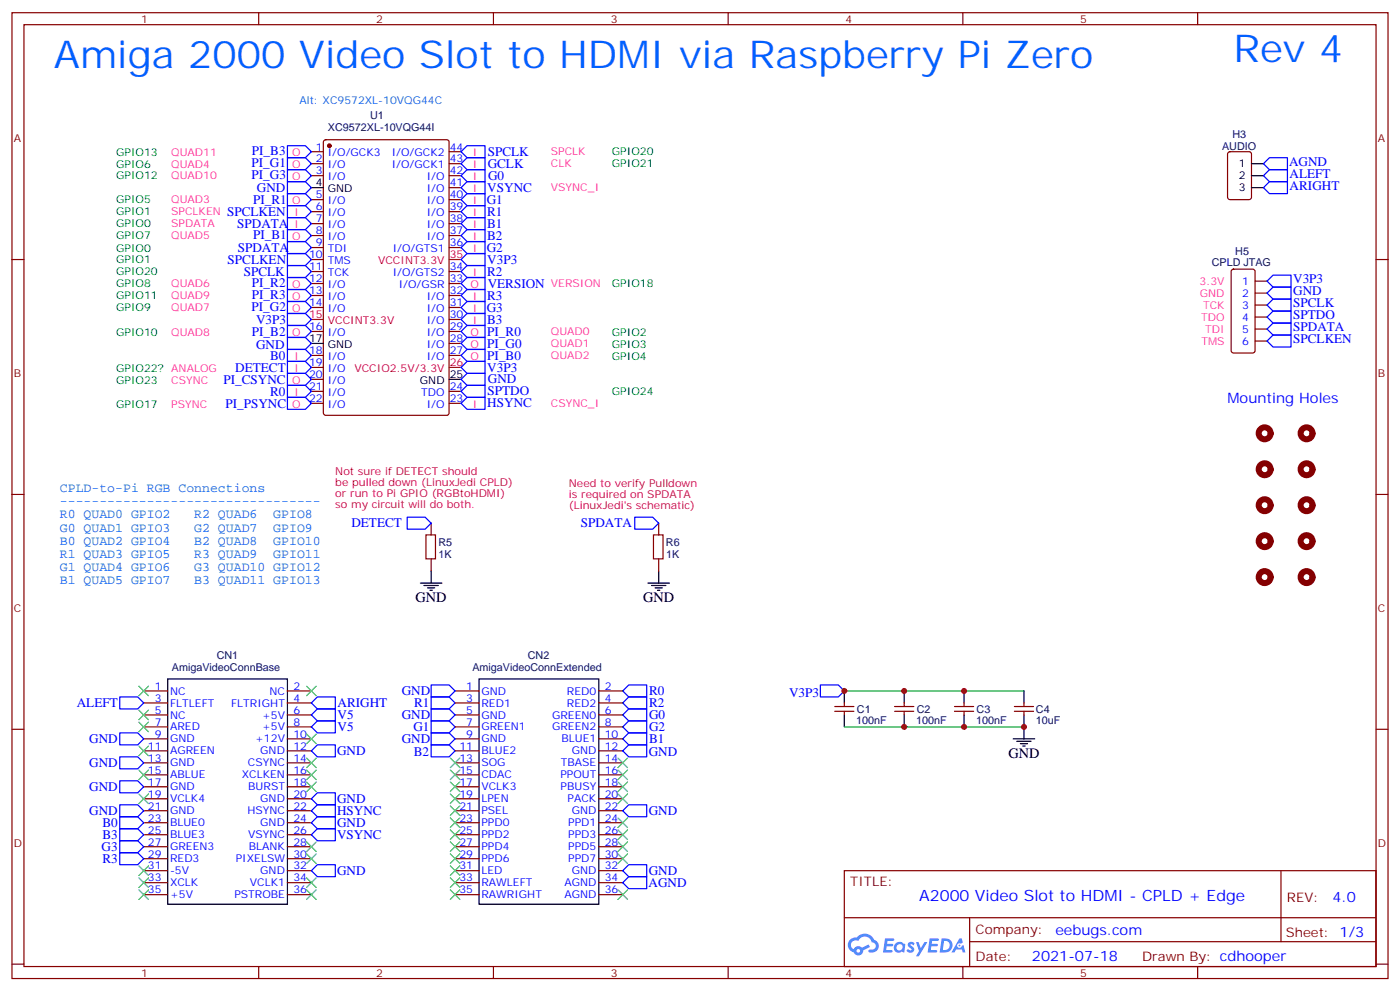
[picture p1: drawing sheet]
<svg xmlns="http://www.w3.org/2000/svg" width="412mm" height="292mm" viewBox="0 0 412 292" stroke-linecap="round" stroke-linejoin="round" font-family="sans-serif">
<g fill="none" stroke="#870000" stroke-width=".35">
<path d="M3.5 3.7h405.4v284.4h-405.4zM7.1 7.3h398.2v277.3h-398.2zM76.2 3.7v3.6M145.3 3.7v3.6M214.5 3.7v3.6M283.6 3.7v3.6M352.8 3.7v3.6M3.5 76.4h3.6M405.3 76.4h3.6M3.5 145.6h3.6M405.3 145.6h3.6M3.5 214.7h3.6"/>
<path d="M405.3 214.7h3.6M248.7 256.3h156.6v28.3h-156.6zM377.3 256.4v20.8M248.7 270.2h156.5M285.6 277.2h119.6M285.6 270.2v14.1M3.5 283.8h3.6M76.2 284.6v3.5M145.3 284.6v3.5M214.5 284.6v3.5M283.6 284.6v3.5M352.8 284.6v3.5"/>
<path d="M405.3 283.8h3.6"/>
</g>
<g fill="#5487ff">
<path d="M267.7 277.5a1.22 1.22 0 0 1 1.7 .3l-.4 .5a.47 .47 0 0 0-.3-.4 .47 .47 0 0 0-.5 .2l.1 .3a1.14 1.14 0 0 1 .8 1.7 1.14 1.14 0 0 1-1.9 0l-.2-.2 .5-.5 .7 .4a.29 .29 0 0 0 .3-.3 .29 .29 0 0 0-.2-.3 1.04 1.04 0 0 1-.6-1.7z"/>
<path d="M260.7 276.3h2.4l.3 .1-.2 .5-1.8 .1-.1 .9h1.5l.3 .3-.3 .4h-1.6l-.2 1.1h1.7l.2 .3-.2 .4h-2.6z"/>
<path d="M273.8 276.3h2.4l.3 .1-.1 .5-1.8 .1-.2 .9h1.6l.3 .3-.4 .4h-1.6l-.1 1.1h1.7l.2 .3-.2 .4h-2.6z"/>
<path d="M282.6 276.3h.7l.3 1.2-.6 .3a.69 .69 0 0 0-1 .3 .69 .69 0 0 0 .4 1 .69 .69 0 0 0 .9-.6l.5-.3 .6 2.2h-.8l-.2-.9h-1.8l-.5 .9h-.8z"/>
<path d="M269.8 277.3h.8l.6 1.9 1.1-1.9h.9l-2.6 4.2h-.8l.9-1.5z"/>
<path d="M277.4 276.3l-.6 4.1h1.3a2.11 2.11 0 0 0 2.5-2.1 2.11 2.11 0 0 0-2.5-2zM278.1 277a1.39 1.39 0 0 1 1.7 1.4 1.39 1.39 0 0 1-1.8 1.3h-.3z"/>
<path d="M263.7 277.9a1.54 1.54 0 0 0-.1 2.1 1.54 1.54 0 0 0 2.2 .2l.6 .2 .3-2.3-.2-.2-.4-.1a1.49 1.49 0 0 0-2.4 .1zM264 278.9a.94 .94 0 0 1 1.8 0 .94 .94 0 0 1-1.8 0z"/>
<path d="M250.4 276.6a2.18 2.18 0 0 0 1.1 3.8 1.44 1.44 0 0 0 1.6 .9 1.44 1.44 0 0 0 1.2-1.5l2-1-.5-.7-1.9 .9a1.47 1.47 0 0 0-2.4 .5 1.39 1.39 0 0 1-.7-2 1.39 1.39 0 0 1 2-.5 2.12 2.12 0 0 1 2.2-1.3 2.12 2.12 0 0 1 1.9 1.7 1.14 1.14 0 0 1 1.1 1.4 1.14 1.14 0 0 1-1.7 .8 .43 .43 0 0 0-.5 .3 .43 .43 0 0 0 .4 .5 1.98 1.98 0 0 0 2.5-1.2 1.98 1.98 0 0 0-1.2-2.5 3.1 3.1 0 0 0-5.3-.7l-.9 .1zM252.3 279.9a.55 .55 0 0 1 1.1 0 .55 .55 0 0 1-1.1 0z"/>
<circle cx="282.6" cy="278.4" r=".26"/>
</g>
<g fill="none" stroke="#000" stroke-width=".35">
<path d="M91.7 55.2h3.5M368.7 55.2h3.5M368.7 48.2h3.5M368.7 51.7h3.5M91.7 101.1h3.5M132.3 111.7h3.5M123.8 171.7h6.4M124.9 172.4h4.2M125.9 173.1h2.2M126.6 173.8h.8M127 168.1v3.6M190.9 171.7h6.3"/>
<path d="M191.9 172.4h4.2M193 173.1h2.1M193.7 173.8h.7M194 168.1v3.6M49.4 199.9h35.3v66.3h-35.3zM141.1 199.9h35.3v66.3h-35.3zM248.7 203.4v3.5M248.7 210.5v3.5M266.3 203.4v3.5M266.3 210.5v3.5M284 203.4v3.5M284 210.5v3.5"/>
<path d="M298.4 217.5h6.4M299.5 218.2h4.2M300.6 218.9h2.1M301.3 219.6h.7M301.6 203.4v3.5M301.6 210.5v7"/>
</g>
<g fill="none" stroke="#870000" stroke-width=".35">
<path d="M91.7 44.7h3.5M91.7 48.2h3.5M91.7 51.7h3.5M91.7 58.8h3.5M95.5 41.3l.5-.2h35.6l.6 .5 .1 80-.5 .6-35.8 .1-.7-.5-.1-80zM132.3 44.7h3.5M132.3 48.2h3.5M132.3 51.7h3.5M132.3 58.8h3.5M132.3 55.2h3.5M361.8 44.9l.5-.2h5.6l.7 .4 .1 13-.5 .6-5.9 .1-.6-.5-.1-12.9zM91.7 62.3h3.5"/>
<path d="M91.7 65.8h3.5M91.7 69.4h3.5M91.7 72.9h3.5M91.7 76.4h3.5M91.7 79.9h3.5M132.3 62.3h3.5M132.3 65.8h3.5M132.3 69.4h3.5M132.3 72.9h3.5M132.3 79.9h3.5M362.9 79.4l.5-.2h5.6l.7 .5v23.5l-.5 .7h-5.8l-.7-.4v-23.6zM91.7 83.5h3.5"/>
<path d="M91.7 87h3.5M91.7 90.5h3.5M91.7 97.6h3.5M132.3 83.5h3.5M132.3 87h3.5M132.3 90.5h3.5M132.3 97.6h3.5M132.3 94.1h3.5M369.7 82.8h3.5M369.7 86.3h3.5M369.7 89.8h3.5M369.7 93.3h3.5"/>
<path d="M369.7 96.9h3.5M91.7 104.6h3.5M91.7 108.2h3.5M91.7 111.7h3.5M91.7 115.2h3.5M91.7 118.7h3.5M132.3 104.6h3.5M132.3 115.2h3.5M132.3 118.7h3.5M132.3 101.1h3.5M369.7 100.4h3.5M125.5 157.5h2.8v7h-2.8z"/>
<path d="M127 154v3.6M192.5 157.5h2.8v7h-2.8zM194 154v3.6M127 164.6v3.5M194 164.6v3.5M42.3 203.4h7.1M42.3 206.9h7.1M42.3 210.5h7.1M42.3 214h7.1M42.3 217.5h7.1M84.7 203.4h7M84.7 206.9h7"/>
<path d="M84.7 210.5h7M84.7 214h7M84.7 217.5h7M134.1 203.4h7M134.1 206.9h7M134.1 210.5h7M134.1 214h7M134.1 217.5h7M176.4 203.4h7M176.4 206.9h7M176.4 210.5h7M176.4 214h7"/>
<path d="M176.4 217.5h7M245.9 209.4h5.6M245.9 208h5.6M248.7 206.9v1.1M248.7 209.4v1.1M263.5 209.4h5.7M263.5 208h5.7M266.3 206.9v1.1M266.3 209.4v1.1M281.2 209.4h5.6M281.2 208h5.6M284 206.9v1.1"/>
<path d="M284 209.4v1.1M298.8 209.4h5.6M298.8 208h5.6M301.6 206.9v1.1M301.6 209.4v1.1M42.3 221.1h7.1M42.3 224.6h7.1M42.3 228.1h7.1M42.3 231.6h7.1M42.3 235.2h7.1M42.3 238.7h7.1M84.7 221.1h7"/>
<path d="M84.7 224.6h7M84.7 228.1h7M84.7 231.6h7M84.7 235.2h7M84.7 238.7h7M134.1 221.1h7M134.1 224.6h7M134.1 228.1h7M134.1 231.6h7M134.1 235.2h7M134.1 238.7h7M176.4 221.1h7"/>
<path d="M176.4 224.6h7M176.4 228.1h7M176.4 231.6h7M176.4 235.2h7M176.4 238.7h7M42.3 242.2h7.1M42.3 245.7h7.1M42.3 249.3h7.1M42.3 252.8h7.1M42.3 256.3h7.1M42.3 259.9h7.1M84.7 242.2h7"/>
<path d="M84.7 245.7h7M84.7 249.3h7M84.7 252.8h7M84.7 256.3h7M84.7 259.9h7M134.1 242.2h7M134.1 245.7h7M134.1 249.3h7M134.1 252.8h7M134.1 256.3h7M134.1 259.9h7M176.4 242.2h7"/>
<path d="M176.4 245.7h7M176.4 249.3h7M176.4 252.8h7M176.4 256.3h7M176.4 259.9h7M42.3 263.4h7.1M84.7 263.4h7M134.1 263.4h7M176.4 263.4h7"/>
</g>
<g fill="none" stroke="#00f" stroke-width=".35">
<path d="M84.7 42.9h5.3l1.7 1.8-1.7 1.7h-5.3zM84.7 46.4h5.3l1.7 1.8-1.7 1.8h-5.3zM84.7 50h5.3l1.7 1.7-1.7 1.8h-5.3zM84.7 53.5h5.3l1.7 1.7-1.7 1.8h-5.3zM84.7 57h5.3l1.7 1.8-1.7 1.7h-5.3zM135.8 44.7l1.8-1.8h5.3v3.5h-5.3zM135.8 48.2l1.8-1.8h5.3v3.6h-5.3zM135.8 51.7l1.8-1.7h5.3v3.5h-5.3zM135.8 55.2l1.8-1.7h5.3v3.5h-5.3zM137.6 57h5.3v3.5h-5.3l-1.8-1.7zM372.2 48.2l1.7-1.8h5.3v3.6h-5.3zM372.2 55.2l1.7-1.7h5.3v3.5h-5.3z"/>
<path d="M373.9 50h5.3v3.5h-5.3l-1.7-1.8zM84.7 74.6h5.3l1.7 1.8-1.7 1.8h-5.3zM84.7 78.2h5.3l1.7 1.7-1.7 1.8h-5.3zM84.7 71.1h5.3l1.7 1.8-1.7 1.7h-5.3zM84.7 67.6h5.3l1.7 1.8-1.7 1.7h-5.3zM84.7 60.5h5.3l1.7 1.8-1.7 1.8h-5.3zM84.7 64.1h5.3l1.7 1.7-1.7 1.8h-5.3zM135.8 65.8l1.8-1.7h5.3v3.5h-5.3zM135.8 69.4l1.8-1.8h5.3v3.5h-5.3zM135.8 72.9l1.8-1.8h5.3v3.5h-5.3zM135.8 79.9l1.8-1.7h5.3v3.5h-5.3zM135.8 62.3l1.8-1.8h5.3v3.6h-5.3z"/>
<path d="M135.8 76.4l1.8-1.8h5.3v3.6h-5.3zM84.7 99.3h5.3l1.7 1.8-1.7 1.8h-5.3zM84.7 92.3h5.3l1.7 1.8-1.7 1.7h-5.3zM84.7 81.7h5.3l1.7 1.8-1.7 1.7h-5.3zM84.7 85.2h5.3l1.7 1.8-1.7 1.8h-5.3zM84.7 88.8h5.3l1.7 1.7-1.7 1.8h-5.3zM84.7 95.8h5.3l1.7 1.8-1.7 1.7h-5.3zM135.8 97.6l1.8-1.8h5.3v3.5h-5.3zM135.8 83.5l1.8-1.8h5.3v3.5h-5.3zM135.8 87l1.8-1.8h5.3v3.6h-5.3zM135.8 90.5l1.8-1.7h5.3v3.5h-5.3zM135.8 94.1l1.8-1.8h5.3v3.5h-5.3z"/>
<path d="M373.2 86.3l1.8-1.8h5.3v3.6h-5.3zM373.2 96.9l1.8-1.8h5.3v3.5h-5.3zM373.2 93.3l1.8-1.7h5.3v3.5h-5.3zM375 98.6h5.3v3.6h-5.3l-1.8-1.8zM375 81h5.3v3.5h-5.3l-1.8-1.7zM375 88.1h5.3v3.5h-5.3l-1.8-1.8zM84.7 106.4h5.3l1.7 1.8-1.7 1.7h-5.3zM84.7 113.5h5.3l1.7 1.7-1.7 1.8h-5.3zM84.7 109.9h5.3l1.7 1.8-1.7 1.8h-5.3zM84.7 117h5.3l1.7 1.7-1.7 1.8h-5.3zM84.7 102.9h5.3l1.7 1.7-1.7 1.8h-5.3zM135.8 101.1l1.8-1.8h5.3v3.6h-5.3z"/>
<path d="M135.8 104.6l1.8-1.7h5.3v3.5h-5.3zM135.8 118.7l1.8-1.7h5.3v3.5h-5.3zM137.6 106.4h5.3v3.5h-5.3l-1.8-1.7zM137.6 109.9h5.3v3.6h-5.3l-1.8-1.8zM137.6 113.5h5.3v3.5h-5.3l-1.8-1.8zM119.9 152.3h5.3l1.8 1.7-1.8 1.8h-5.3zM187 152.3h5.3l1.7 1.7-1.7 1.8h-5.3zM35.3 215.8h5.3l1.7 1.7-1.7 1.8h-5.3zM35.3 205.2h5.3l1.7 1.7-1.7 1.8h-5.3zM91.7 210.5l1.8-1.8h5.3v3.5h-5.3zM91.7 214l1.8-1.8h5.3v3.6h-5.3zM91.7 206.9l1.8-1.7h5.3v3.5h-5.3z"/>
<path d="M127 205.2h5.3l1.8 1.7-1.8 1.8h-5.3zM127 212.2h5.3l1.8 1.8-1.8 1.8h-5.3zM127 219.3h5.3l1.8 1.8-1.8 1.7h-5.3zM127 201.6h5.3l1.8 1.8-1.8 1.8h-5.3zM127 208.7h5.3l1.8 1.8-1.8 1.7h-5.3zM127 215.8h5.3l1.8 1.7-1.8 1.8h-5.3zM183.4 206.9l1.8-1.7h5.3v3.5h-5.3zM183.4 210.5l1.8-1.8h5.3v3.5h-5.3zM183.4 214l1.8-1.8h5.3v3.6h-5.3zM183.4 217.5l1.8-1.7h5.3v3.5h-5.3zM185.2 201.6h5.3v3.6h-5.3l-1.8-1.8zM241.7 201.6h5.2l1.8 1.8-1.8 1.8h-5.2z"/>
<path d="M35.3 229.9h5.3l1.7 1.7-1.7 1.8h-5.3zM35.3 222.8h5.3l1.7 1.8-1.7 1.7h-5.3zM35.3 236.9h5.3l1.7 1.8-1.7 1.8h-5.3zM91.7 221.1l1.8-1.8h5.3v3.5h-5.3zM91.7 238.7l1.8-1.8h5.3v3.6h-5.3zM93.5 233.4h5.3v3.5h-5.3l-1.8-1.7zM183.4 238.7l1.8-1.8h5.3v3.6h-5.3zM183.4 221.1l1.8-1.8h5.3v3.5h-5.3zM35.3 240.5h5.3l1.7 1.7-1.7 1.8h-5.3zM35.3 244h5.3l1.7 1.7-1.7 1.8h-5.3zM35.3 247.5h5.3l1.7 1.8-1.7 1.7h-5.3zM35.3 251h5.3l1.7 1.8-1.7 1.8h-5.3z"/>
<path d="M91.7 242.2l1.8-1.7h5.3v3.5h-5.3zM91.7 245.7l1.8-1.7h5.3v3.5h-5.3zM93.5 254.6h5.3v3.5h-5.3l-1.8-1.8zM183.4 256.3l1.8-1.7h5.3v3.5h-5.3zM185.2 258.1h5.3v3.5h-5.3l-1.8-1.7z"/>
</g>
<g fill="none" stroke="#3c3" stroke-width=".35">
<path d="M40.9 212.6l2.8 2.8M40.9 219.6l2.8 2.9M40.9 209.1l2.8 2.8M40.9 202l2.8 2.8M43.7 212.6l-2.8 2.8M43.7 219.6l-2.8 2.9M43.7 209.1l-2.8 2.8M43.7 202l-2.8 2.8M90.3 216.1l2.8 2.8M90.3 202l2.8 2.8M93.1 216.1l-2.8 2.8M93.1 202l-2.8 2.8"/>
<path d="M40.9 226.7l2.8 2.8M40.9 233.8l2.8 2.8M43.7 226.7l-2.8 2.8M43.7 233.8l-2.8 2.8M90.3 226.7l2.8 2.8M90.3 230.2l2.8 2.8M90.3 223.2l2.8 2.8M93.1 226.7l-2.8 2.8M93.1 230.2l-2.8 2.8M93.1 223.2l-2.8 2.8M132.6 233.8l2.9 2.8M132.6 237.3l2.9 2.8"/>
<path d="M132.6 223.2l2.9 2.8M132.6 230.2l2.9 2.8M132.6 226.7l2.9 2.8M135.5 233.8l-2.9 2.8M135.5 237.3l-2.9 2.8M135.5 223.2l-2.9 2.8M135.5 230.2l-2.9 2.8M135.5 226.7l-2.9 2.8M182 233.8l2.9 2.8M182 230.2l2.9 2.8M182 226.7l2.9 2.8M182 223.2l2.9 2.8"/>
<path d="M184.9 233.8l-2.9 2.8M184.9 230.2l-2.9 2.8M184.9 226.7l-2.9 2.8M184.9 223.2l-2.9 2.8M40.9 254.9l2.8 2.8M40.9 258.4l2.8 2.9M43.7 254.9l-2.8 2.8M43.7 258.4l-2.8 2.9M90.3 247.9l2.8 2.8M90.3 251.4l2.8 2.8M90.3 258.4l2.8 2.9M93.1 247.9l-2.8 2.8"/>
<path d="M93.1 251.4l-2.8 2.8M93.1 258.4l-2.8 2.9M132.6 240.8l2.9 2.8M132.6 244.3l2.9 2.9M132.6 247.9l2.9 2.8M132.6 251.4l2.9 2.8M132.6 254.9l2.9 2.8M132.6 258.4l2.9 2.9M135.5 240.8l-2.9 2.8M135.5 244.3l-2.9 2.9M135.5 247.9l-2.9 2.8M135.5 251.4l-2.9 2.8"/>
<path d="M135.5 254.9l-2.9 2.8M135.5 258.4l-2.9 2.9M182 251.4l2.9 2.8M182 247.9l2.9 2.8M182 244.3l2.9 2.9M182 240.8l2.9 2.8M184.9 251.4l-2.9 2.8M184.9 247.9l-2.9 2.8M184.9 244.3l-2.9 2.9M184.9 240.8l-2.9 2.8M40.9 262l2.8 2.8M43.7 262l-2.8 2.8"/>
<path d="M90.3 262l2.8 2.8M93.1 262l-2.8 2.8M132.6 262l2.9 2.8M135.5 262l-2.9 2.8M182 262l2.9 2.8M184.9 262l-2.9 2.8"/>
</g>
<path d="M374.3 127.6a1.76 1.76 0 0 0-2.6-1.6 1.76 1.76 0 0 0-.1 3 1.76 1.76 0 0 0 2.7-1.3M374.3 138.1a1.76 1.76 0 0 0-2.6-1.5 1.76 1.76 0 0 0-.1 3 1.76 1.76 0 0 0 2.7-1.3M386.6 127.6a1.76 1.76 0 0 0-2.6-1.6 1.76 1.76 0 0 0-.1 3 1.76 1.76 0 0 0 2.7-1.3M386.6 138.1a1.76 1.76 0 0 0-2.6-1.5 1.76 1.76 0 0 0-.1 3 1.76 1.76 0 0 0 2.7-1.3M374.3 148.7a1.76 1.76 0 0 0-2.6-1.5 1.76 1.76 0 0 0-.1 3 1.76 1.76 0 0 0 2.7-1.3M374.3 159.3a1.76 1.76 0 0 0-2.6-1.5 1.76 1.76 0 0 0-.1 3 1.76 1.76 0 0 0 2.7-1.3M386.6 148.7a1.76 1.76 0 0 0-2.6-1.5 1.76 1.76 0 0 0-.1 3 1.76 1.76 0 0 0 2.7-1.3M386.6 159.3a1.76 1.76 0 0 0-2.6-1.5 1.76 1.76 0 0 0-.1 3 1.76 1.76 0 0 0 2.7-1.3M374.3 169.9a1.76 1.76 0 0 0-2.6-1.6 1.76 1.76 0 0 0-.1 3.1 1.76 1.76 0 0 0 2.7-1.3M386.6 169.9a1.76 1.76 0 0 0-2.6-1.6 1.76 1.76 0 0 0-.1 3.1 1.76 1.76 0 0 0 2.7-1.3" fill="none" stroke="#850000" stroke-width="1.8"/>
<path d="M248.7 214h52.9M248.7 203.4h52.9" fill="none" stroke="#008700" stroke-width=".35"/>
<circle cx="97" cy="42.9" r=".53" fill="#870000" stroke="#870000" stroke-width=".35"/>
<path d="M132.3 76.4h3.5M91.7 94.1h3.5M132.3 108.2h3.5" fill="none" stroke="#f00" stroke-width=".35"/>
<g fill="#c00">
<circle cx="266.3" cy="214" r=".88"/>
<circle cx="284" cy="214" r=".88"/>
<circle cx="301.6" cy="214" r=".88"/>
<circle cx="248.7" cy="203.4" r=".88"/>
<circle cx="266.3" cy="203.4" r=".88"/>
<circle cx="284" cy="203.4" r=".88"/>
</g>
<g font-size="11.3" fill="#0060ff">
<text x="15.9" y="20">Amiga 2000 Video Slot to HDMI via Raspberry Pi Zero</text>
<text x="363.4" y="18.2">Rev 4</text>
</g>
<text font-size="4.6" fill="#00f" x="270.8" y="265.4">A2000 Video Slot to HDMI - CPLD + Edge</text>
<g font-size="4.2" fill="#00f">
<text x="361.6" y="118.7">Mounting Holes</text>
<text x="392.5" y="265.6">4.0</text>
<text x="310.9" y="275.2">eebugs.com</text>
<text x="304" y="283">2021-07-18</text>
</g>
<g font-size="4.2">
<text x="122.4" y="177.3">GND</text>
<text x="189.4" y="177.3">GND</text>
<text x="297" y="223.2">GND</text>
</g>
<g font-size="3.9" fill="#00f">
<text x="74.2" y="45.6">PI_B3</text>
<text x="143.7" y="45.9">SPCLK</text>
<text x="74.1" y="49.1">PI_G1</text>
<text x="74.1" y="52.6">PI_G3</text>
<text x="143.7" y="49.4">GCLK</text>
<text x="143.7" y="53">G0</text>
<text x="379.7" y="48.8">AGND</text>
<text x="379.9" y="52.3">ALEFT</text>
<text x="75.7" y="56.5">GND</text>
<text x="143.6" y="56.5">VSYNC</text>
<text x="379.9" y="55.8">ARIGHT</text>
<text x="66.9" y="63.5">SPCLKEN</text>
<text x="74.6" y="60">PI_R1</text>
<text x="143.4" y="60">G1</text>
<text x="143.5" y="63.5">R1</text>
<text x="69.9" y="67.1">SPDATA</text>
<text x="74.6" y="70.3">PI_B1</text>
<text x="143.5" y="67.1">B1</text>
<text x="143.5" y="70.6">B2</text>
<text x="67.1" y="77.7">SPCLKEN</text>
<text x="70.1" y="74.2">SPDATA</text>
<text x="143.4" y="74.1">G2</text>
<text x="143.5" y="77.6">V3P3</text>
<text x="71.8" y="81.2">SPCLK</text>
<text x="143.5" y="81.2">R2</text>
<text x="380.9" y="83.5">V3P3</text>
<text x="74.2" y="84.4">PI_R2</text>
<text x="74.2" y="87.9">PI_R3</text>
<text x="143.5" y="88.2">R3</text>
<text x="143.7" y="84.7">VERSION</text>
<text x="380.9" y="87">GND</text>
<text x="74.1" y="91.4">PI_G2</text>
<text x="75.4" y="95.3">V3P3</text>
<text x="143.4" y="91.8">G3</text>
<text x="143.5" y="95.3">B3</text>
<text x="380.9" y="94">SPTDO</text>
<text x="380.9" y="90.5">SPCLK</text>
<text x="74.2" y="98.9">PI_B2</text>
<text x="143.5" y="98.8">PI_R0</text>
<text x="380.9" y="101.1">SPCLKEN</text>
<text x="380.9" y="97.6">SPDATA</text>
<text x="75.4" y="102.7">GND</text>
<text x="79.5" y="105.9">B0</text>
<text x="143.5" y="102.4">PI_G0</text>
<text x="143.5" y="105.8">PI_B0</text>
<text x="65.8" y="113">PI_CSYNC</text>
<text x="69.3" y="109.4">DETECT</text>
<text x="143.5" y="109.4">V3P3</text>
<text x="143.7" y="112.9">GND</text>
<text x="79.5" y="116.5">R0</text>
<text x="143.6" y="120">HSYNC</text>
<text x="143.6" y="116.4">SPTDO</text>
<text x="66.4" y="120">PI_PSYNC</text>
<text x="103.5" y="155.3">DETECT</text>
<text x="171.1" y="155.3">SPDATA</text>
<text x="22.6" y="208.2">ALEFT</text>
<text x="99.4" y="208.1">ARIGHT</text>
<text x="118.3" y="204.7">GND</text>
<text x="122" y="208.2">R1</text>
<text x="191.2" y="204.7">R0</text>
<text x="191.2" y="208.3">R2</text>
<text x="232.4" y="205.2">V3P3</text>
<text x="99.4" y="211.7">V5</text>
<text x="99.4" y="215.2">V5</text>
<text x="118.3" y="211.7">GND</text>
<text x="121.8" y="215.2">G1</text>
<text x="191.2" y="211.8">G0</text>
<text x="191.2" y="215.3">G2</text>
<text x="26.3" y="218.8">GND</text>
<text x="118.3" y="218.8">GND</text>
<text x="191.2" y="218.9">B1</text>
<text x="26.3" y="225.8">GND</text>
<text x="99.3" y="222.4">GND</text>
<text x="121.9" y="222.5">B2</text>
<text x="191.1" y="222.4">GND</text>
<text x="26.3" y="232.9">GND</text>
<text x="26.3" y="239.9">GND</text>
<text x="99.3" y="236.5">GND</text>
<text x="30.2" y="243.5">B0</text>
<text x="99.3" y="243.6">GND</text>
<text x="99.3" y="240.1">HSYNC</text>
<text x="191.1" y="240.1">GND</text>
<text x="29.9" y="250.5">G3</text>
<text x="30.2" y="247">B3</text>
<text x="99.3" y="247.1">VSYNC</text>
<text x="30.2" y="254">R3</text>
<text x="99.3" y="257.7">GND</text>
<text x="191.1" y="257.7">GND</text>
<text x="191.1" y="261.1">AGND</text>
</g>
<g font-size="3.9" fill="#06c">
<text x="17.6" y="144.9">CPLD-to-Pi RGB Connections</text>
<text x="17.6" y="148.7">---------------------------------</text>
<text x="17.6" y="152.6">R0 QUAD0 GPIO2</text>
<text x="57.2" y="152.6">R2 QUAD6</text>
<text x="80.5" y="152.6">GPIO8</text>
<text x="17.6" y="156.5">G0 QUAD1 GPIO3</text>
<text x="17.6" y="160.4">B0 QUAD2 GPIO4</text>
<text x="57.2" y="156.5">G2 QUAD7</text>
<text x="57.2" y="160.4">B2 QUAD8</text>
<text x="80.5" y="156.5">GPIO9</text>
<text x="80.5" y="160.4">GPIO10</text>
<text x="17.6" y="164.3">R1 QUAD3 GPIO5</text>
<text x="57.2" y="164.3">R3 QUAD9</text>
<text x="80.5" y="164.3">GPIO11</text>
<text x="17.6" y="168.1">G1 QUAD4 GPIO6</text>
<text x="17.6" y="172">B1 QUAD5 GPIO7</text>
<text x="57.2" y="168.1">G3 QUAD10 GPIO12</text>
<text x="57.2" y="172">B3 QUAD11 GPIO13</text>
</g>
<g font-size="3.9" fill="#800">
<text x="250.5" y="260.9">TITLE:</text>
<text x="379.1" y="265.6">REV:</text>
<text x="287.4" y="275.1">Company:</text>
<text x="378.7" y="275.7">Sheet: 1/3</text>
<text x="287.4" y="282.8">Date:</text>
<text x="336.4" y="282.9">Drawn By: cdhooper</text>
</g>
<g font-size="3.2" fill="#800">
<text x="41.6" y="6.7">1</text>
<text x="110.8" y="6.7">2</text>
<text x="179.9" y="6.7">3</text>
<text x="249.1" y="6.7">4</text>
<text x="318.2" y="6.7">5</text>
<text x="4.1" y="41.8">A</text>
<text x="405.9" y="41.8">A</text>
<text x="4.1" y="111">B</text>
<text x="405.9" y="111">B</text>
<text x="4.1" y="180.1">C</text>
<text x="405.9" y="180.1">C</text>
<text x="4.1" y="249.3">D</text>
<text x="405.9" y="249.3">D</text>
<text x="41.6" y="287.5">1</text>
<text x="110.8" y="287.5">2</text>
<text x="179.9" y="287.5">3</text>
<text x="249.1" y="287.5">4</text>
<text x="318.2" y="287.5">5</text>
</g>
<text font-size="3.2" fill="#06c" x="88.2" y="30.6">Alt: XC9572XL-10VQG44C</text>
<g font-size="3.2" fill="#000080">
<text x="109" y="35.1">U1</text>
<text x="96.6" y="38.7">XC9572XL-10VQG44I</text>
<text x="363" y="40.5">H3</text>
<text x="360" y="44">AUDIO</text>
<text x="363.9" y="75.1">H5</text>
<text x="356.9" y="78.2">CPLD JTAG</text>
<text x="129.1" y="160.8">R5</text>
<text x="196.2" y="160.8">R6</text>
<text x="129.2" y="164.3">1K</text>
<text x="196.2" y="164.3">1K</text>
<text x="50.6" y="197.5">AmigaVideoConnBase</text>
<text x="63.8" y="194">CN1</text>
<text x="139.1" y="197.5">AmigaVideoConnExtended</text>
<text x="155.5" y="194">CN2</text>
<text x="252.4" y="209.8">C1</text>
<text x="270.1" y="209.8">C2</text>
<text x="287.7" y="209.8">C3</text>
<text x="305.2" y="209.8">C4</text>
<text x="252.2" y="213">100nF</text>
<text x="269.9" y="213">100nF</text>
<text x="287.5" y="213">100nF</text>
<text x="305.2" y="213">10uF</text>
</g>
<g font-size="3.2" fill="#060">
<text x="34.2" y="46.1">GPIO13</text>
<text x="180.3" y="45.7">GPIO20</text>
<text x="34.2" y="52.8">GPIO12</text>
<text x="34.2" y="49.6">GPIO6</text>
<text x="180.3" y="49.2">GPIO21</text>
<text x="34.2" y="59.8">GPIO5</text>
<text x="34.2" y="63.4">GPIO1</text>
<text x="34.2" y="70.4">GPIO7</text>
<text x="34.2" y="66.9">GPIO0</text>
<text x="34.2" y="74.3">GPIO0</text>
<text x="34.2" y="77.5">GPIO1</text>
<text x="34.2" y="81">GPIO20</text>
<text x="34.2" y="88.1">GPIO11</text>
<text x="34.2" y="84.5">GPIO8</text>
<text x="180.3" y="84.5">GPIO18</text>
<text x="34.2" y="91.6">GPIO9</text>
<text x="34.2" y="99">GPIO10</text>
<text x="180.3" y="99">GPIO2</text>
<text x="180.3" y="106">GPIO4</text>
<text x="180.3" y="102.5">GPIO3</text>
<text x="34.2" y="109.6">GPIO22?</text>
<text x="34.2" y="113.1">GPIO23</text>
<text x="180.3" y="116.3">GPIO24</text>
<text x="34.2" y="120.2">GPIO17</text>
</g>
<g font-size="3.2" fill="#f0f">
<text x="50.4" y="46.1">QUAD11</text>
<text x="86.1" y="46.1">O</text>
<text x="139.2" y="46.1">I</text>
<text x="162.3" y="45.7">SPCLK</text>
<text x="50.4" y="52.8">QUAD10</text>
<text x="50.4" y="49.6">QUAD4</text>
<text x="86.1" y="49.6">O</text>
<text x="86.1" y="53.1">O</text>
<text x="139.2" y="53.1">I</text>
<text x="139.2" y="49.6">I</text>
<text x="162.3" y="49.2">CLK</text>
<text x="50.4" y="59.8">QUAD3</text>
<text x="139.2" y="56.7">I</text>
<text x="162.3" y="56.3">VSYNC_I</text>
<text x="50.4" y="63.4">SPCLKEN</text>
<text x="86.1" y="60.2">O</text>
<text x="86.8" y="63.7">I</text>
<text x="139.2" y="60.2">I</text>
<text x="139.2" y="63.7">I</text>
<text x="50.4" y="66.9">SPDATA</text>
<text x="50.4" y="70.4">QUAD5</text>
<text x="86.1" y="70.8">O</text>
<text x="86.8" y="67.2">I</text>
<text x="139.2" y="67.2">I</text>
<text x="139.2" y="70.8">I</text>
<text x="139.2" y="74.3">I</text>
<text x="139.2" y="81.4">I</text>
<text x="353.4" y="83.8">3.3V</text>
<text x="50.4" y="88.1">QUAD9</text>
<text x="50.4" y="84.5">QUAD6</text>
<text x="86.1" y="84.9">O</text>
<text x="86.1" y="88.4">O</text>
<text x="138.6" y="84.9">O</text>
<text x="139.2" y="88.4">I</text>
<text x="162.3" y="84.5">VERSION</text>
<text x="353.4" y="87.3">GND</text>
<text x="50.4" y="91.6">QUAD7</text>
<text x="86.1" y="91.9">O</text>
<text x="139.2" y="95.5">I</text>
<text x="139.2" y="91.9">I</text>
<text x="353.8" y="94.4">TDO</text>
<text x="354.4" y="90.9">TCK</text>
<text x="50.4" y="99">QUAD8</text>
<text x="86.1" y="99">O</text>
<text x="138.6" y="99">O</text>
<text x="162.3" y="98.6">QUAD0</text>
<text x="353.9" y="101.5">TMS</text>
<text x="355" y="97.9">TDI</text>
<text x="86.8" y="106">I</text>
<text x="138.6" y="106">O</text>
<text x="138.6" y="102.5">O</text>
<text x="162.3" y="105.7">QUAD2</text>
<text x="162.3" y="102.2">QUAD1</text>
<text x="50.4" y="113.1">CSYNC</text>
<text x="50.4" y="109.6">ANALOG</text>
<text x="86.1" y="113.1">O</text>
<text x="86.8" y="109.6">I</text>
<text x="86.8" y="116.6">I</text>
<text x="162.3" y="119.8">CSYNC_I</text>
<text x="50.4" y="120.2">PSYNC</text>
<text x="86.1" y="120.2">O</text>
<text x="139.2" y="120.2">I</text>
</g>
<g font-size="3.2" fill="#00f">
<text x="93.1" y="44.3">1</text>
<text x="93.1" y="47.8">2</text>
<text x="96.6" y="46.1">I/O/GCK3</text>
<text x="115.4" y="46.1">I/O/GCK2</text>
<text x="132.5" y="47.8">43</text>
<text x="132.5" y="44.3">44</text>
<text x="93.1" y="51.4">3</text>
<text x="96.6" y="49.6">I/O</text>
<text x="96.6" y="53.1">I/O</text>
<text x="115.4" y="49.6">I/O/GCK1</text>
<text x="125.7" y="53.1">I/O</text>
<text x="132.5" y="51.4">42</text>
<text x="93.1" y="58.4">5</text>
<text x="125.7" y="56.7">I/O</text>
<text x="132.5" y="58.4">40</text>
<text x="132.5" y="54.9">41</text>
<text x="93.1" y="61.9">6</text>
<text x="93.1" y="65.5">7</text>
<text x="96.6" y="60.2">I/O</text>
<text x="96.6" y="63.7">I/O</text>
<text x="125.7" y="63.7">I/O</text>
<text x="125.7" y="60.2">I/O</text>
<text x="132.5" y="65.5">38</text>
<text x="132.5" y="61.9">39</text>
<text x="93.1" y="69">8</text>
<text x="96.6" y="67.2">I/O</text>
<text x="96.6" y="70.8">I/O</text>
<text x="125.7" y="70.8">I/O</text>
<text x="125.7" y="67.2">I/O</text>
<text x="132.5" y="69">37</text>
<text x="91" y="76.1">10</text>
<text x="93.1" y="72.5">9</text>
<text x="96.6" y="74.3">TDI</text>
<text x="96.6" y="77.8">TMS</text>
<text x="115.7" y="74.3">I/O/GTS1</text>
<text x="132.5" y="72.5">36</text>
<text x="91" y="79.6">11</text>
<text x="91" y="83.1">12</text>
<text x="96.6" y="81.4">TCK</text>
<text x="115.7" y="81.4">I/O/GTS2</text>
<text x="132.5" y="83.1">33</text>
<text x="132.5" y="79.6">34</text>
<text x="365.9" y="83.8">1</text>
<text x="91" y="86.6">13</text>
<text x="96.6" y="84.9">I/O</text>
<text x="96.6" y="88.4">I/O</text>
<text x="117.4" y="84.9">I/O/GSR</text>
<text x="125.7" y="88.4">I/O</text>
<text x="132.5" y="86.6">32</text>
<text x="365.9" y="87.3">2</text>
<text x="91" y="90.2">14</text>
<text x="96.6" y="91.9">I/O</text>
<text x="125.7" y="95.5">I/O</text>
<text x="125.7" y="91.9">I/O</text>
<text x="132.5" y="93.7">30</text>
<text x="132.5" y="90.2">31</text>
<text x="365.9" y="90.9">3</text>
<text x="365.9" y="94.4">4</text>
<text x="91" y="97.2">16</text>
<text x="96.6" y="99">I/O</text>
<text x="125.7" y="99">I/O</text>
<text x="132.5" y="100.8">28</text>
<text x="132.5" y="97.2">29</text>
<text x="365.9" y="97.9">5</text>
<text x="365.9" y="101.5">6</text>
<text x="91" y="104.3">18</text>
<text x="91" y="107.8">19</text>
<text x="96.6" y="106">I/O</text>
<text x="125.7" y="106">I/O</text>
<text x="125.7" y="102.5">I/O</text>
<text x="132.5" y="104.3">27</text>
<text x="91" y="111.3">20</text>
<text x="96.6" y="109.6">I/O</text>
<text x="96.6" y="113.1">I/O</text>
<text x="91" y="114.9">21</text>
<text x="91" y="118.4">22</text>
<text x="96.6" y="116.6">I/O</text>
<text x="124.1" y="116.6">TDO</text>
<text x="132.5" y="118.4">23</text>
<text x="132.5" y="114.9">24</text>
<text x="96.6" y="120.2">I/O</text>
<text x="125.7" y="120.2">I/O</text>
<text x="45.6" y="203.1">1</text>
<text x="86.4" y="203.1">2</text>
<text x="137.3" y="203.1">1</text>
<text x="178.2" y="203.1">2</text>
<text x="45.6" y="206.6">3</text>
<text x="50.1" y="204.5">NC</text>
<text x="50.1" y="208">FLTLEFT</text>
<text x="68.1" y="208">FLTRIGHT</text>
<text x="79.4" y="204.5">NC</text>
<text x="86.4" y="206.6">4</text>
<text x="137.3" y="206.6">3</text>
<text x="141.8" y="204.5">GND</text>
<text x="141.8" y="208">RED1</text>
<text x="167" y="204.5">RED0</text>
<text x="167" y="208">RED2</text>
<text x="178.2" y="206.6">4</text>
<text x="45.6" y="210.1">5</text>
<text x="45.6" y="213.6">7</text>
<text x="50.1" y="211.5">NC</text>
<text x="50.1" y="215.1">ARED</text>
<text x="77.2" y="211.5">+5V</text>
<text x="77.2" y="215.1">+5V</text>
<text x="86.4" y="210.1">6</text>
<text x="86.4" y="213.6">8</text>
<text x="137.3" y="210.1">5</text>
<text x="137.3" y="213.6">7</text>
<text x="141.8" y="211.5">GND</text>
<text x="141.8" y="215.1">GREEN1</text>
<text x="162.6" y="211.5">GREEN0</text>
<text x="162.6" y="215.1">GREEN2</text>
<text x="178.2" y="210.1">6</text>
<text x="178.2" y="213.6">8</text>
<text x="43.6" y="220.7">11</text>
<text x="45.6" y="217.2">9</text>
<text x="50.1" y="218.6">GND</text>
<text x="75.2" y="218.6">+12V</text>
<text x="86.4" y="217.2">10</text>
<text x="86.4" y="220.7">12</text>
<text x="135.3" y="220.7">11</text>
<text x="137.3" y="217.2">9</text>
<text x="141.8" y="218.6">GND</text>
<text x="165.4" y="218.6">BLUE1</text>
<text x="178.2" y="217.2">10</text>
<text x="178.2" y="220.7">12</text>
<text x="43.6" y="224.2">13</text>
<text x="43.6" y="227.8">15</text>
<text x="50.1" y="222.1">AGREEN</text>
<text x="50.1" y="225.6">GND</text>
<text x="73" y="225.6">CSYNC</text>
<text x="76.7" y="222.1">GND</text>
<text x="86.4" y="224.2">14</text>
<text x="86.4" y="227.8">16</text>
<text x="135.3" y="224.2">13</text>
<text x="135.3" y="227.8">15</text>
<text x="141.8" y="222.1">BLUE2</text>
<text x="141.8" y="225.6">SOG</text>
<text x="165.2" y="225.6">TBASE</text>
<text x="168.4" y="222.1">GND</text>
<text x="178.2" y="224.2">14</text>
<text x="178.2" y="227.8">16</text>
<text x="43.6" y="231.3">17</text>
<text x="50.1" y="229.2">ABLUE</text>
<text x="50.1" y="232.7">GND</text>
<text x="71.2" y="229.2">XCLKEN</text>
<text x="73.1" y="232.7">BURST</text>
<text x="86.4" y="231.3">18</text>
<text x="135.3" y="231.3">17</text>
<text x="141.8" y="229.2">CDAC</text>
<text x="141.8" y="232.7">VCLK3</text>
<text x="165.1" y="229.2">PPOUT</text>
<text x="165.2" y="232.7">PBUSY</text>
<text x="178.2" y="231.3">18</text>
<text x="43.6" y="234.8">19</text>
<text x="43.6" y="238.3">21</text>
<text x="50.1" y="236.2">VCLK4</text>
<text x="50.1" y="239.7">GND</text>
<text x="72.9" y="239.7">HSYNC</text>
<text x="76.7" y="236.2">GND</text>
<text x="86.4" y="234.8">20</text>
<text x="86.4" y="238.3">22</text>
<text x="135.3" y="234.8">19</text>
<text x="135.3" y="238.3">21</text>
<text x="141.8" y="236.2">LPEN</text>
<text x="141.8" y="239.7">PSEL</text>
<text x="167.2" y="236.2">PACK</text>
<text x="168.4" y="239.7">GND</text>
<text x="178.2" y="234.8">20</text>
<text x="178.2" y="238.3">22</text>
<text x="43.6" y="241.9">23</text>
<text x="43.6" y="245.4">25</text>
<text x="50.1" y="243.3">BLUE0</text>
<text x="76.7" y="243.3">GND</text>
<text x="86.4" y="241.9">24</text>
<text x="86.4" y="245.4">26</text>
<text x="135.3" y="241.9">23</text>
<text x="135.3" y="245.4">25</text>
<text x="141.8" y="243.3">PPD0</text>
<text x="167.4" y="243.3">PPD1</text>
<text x="178.2" y="241.9">24</text>
<text x="178.2" y="245.4">26</text>
<text x="43.6" y="248.9">27</text>
<text x="50.1" y="246.8">BLUE3</text>
<text x="50.1" y="250.3">GREEN3</text>
<text x="73.1" y="246.8">VSYNC</text>
<text x="73.3" y="250.3">BLANK</text>
<text x="86.4" y="248.9">28</text>
<text x="135.3" y="248.9">27</text>
<text x="141.8" y="246.8">PPD2</text>
<text x="141.8" y="250.3">PPD4</text>
<text x="167.4" y="246.8">PPD3</text>
<text x="167.4" y="250.3">PPD5</text>
<text x="178.2" y="248.9">28</text>
<text x="43.6" y="252.4">29</text>
<text x="43.6" y="256">31</text>
<text x="50.1" y="253.9">RED3</text>
<text x="50.1" y="257.4">-5V</text>
<text x="69.5" y="253.9">PIXELSW</text>
<text x="76.7" y="257.4">GND</text>
<text x="86.4" y="252.4">30</text>
<text x="86.4" y="256">32</text>
<text x="135.3" y="252.4">29</text>
<text x="135.3" y="256">31</text>
<text x="141.8" y="253.9">PPD6</text>
<text x="141.8" y="257.4">LED</text>
<text x="167.4" y="253.9">PPD7</text>
<text x="168.4" y="257.4">GND</text>
<text x="178.2" y="252.4">30</text>
<text x="178.2" y="256">32</text>
<text x="43.6" y="259.5">33</text>
<text x="43.6" y="263">35</text>
<text x="50.1" y="260.9">XCLK</text>
<text x="73.6" y="260.9">VCLK1</text>
<text x="86.4" y="259.5">34</text>
<text x="86.4" y="263">36</text>
<text x="135.3" y="259.5">33</text>
<text x="135.3" y="263">35</text>
<text x="141.8" y="260.9">RAWLEFT</text>
<text x="166.2" y="260.9">AGND</text>
<text x="178.2" y="259.5">34</text>
<text x="178.2" y="263">36</text>
<text x="50.1" y="264.4">+5V</text>
<text x="69" y="264.4">PSTROBE</text>
<text x="141.8" y="264.4">RAWRIGHT</text>
<text x="166.2" y="264.4">AGND</text>
</g>
<g font-size="3.2">
<text x="364.9" y="49.2">1</text>
<text x="364.9" y="52.8">2</text>
<text x="93.1" y="54.9">4</text>
<text x="96.6" y="56.7">GND</text>
<text x="364.9" y="56.3">3</text>
<text x="91" y="100.8">17</text>
<text x="96.6" y="102.5">GND</text>
<text x="123.7" y="113.1">GND</text>
<text x="132.5" y="111.3">25</text>
</g>
<g font-size="3.2" fill="#f00">
<text x="111.4" y="77.8">VCCINT3.3V</text>
<text x="132.5" y="76.1">35</text>
<text x="91" y="93.7">15</text>
<text x="96.6" y="95.5">VCCINT3.3V</text>
<text x="132.5" y="107.8">26</text>
<text x="104.4" y="109.6">VCCIO2.5V/3.3V</text>
<text x="98.8" y="139.9">Not sure if DETECT should</text>
<text x="98.8" y="143.1">be pulled down (LinuxJedi CPLD)</text>
<text x="167.6" y="143.4">Need to verify Pulldown</text>
<text x="98.8" y="146.3">or run to Pi GPIO (RGBtoHDMI)</text>
<text x="98.8" y="149.4">so my circuit will do both.</text>
<text x="167.6" y="146.6">is required on SPDATA</text>
<text x="167.6" y="149.8">(LinuxJedi's schematic)</text>
</g>
</svg>
